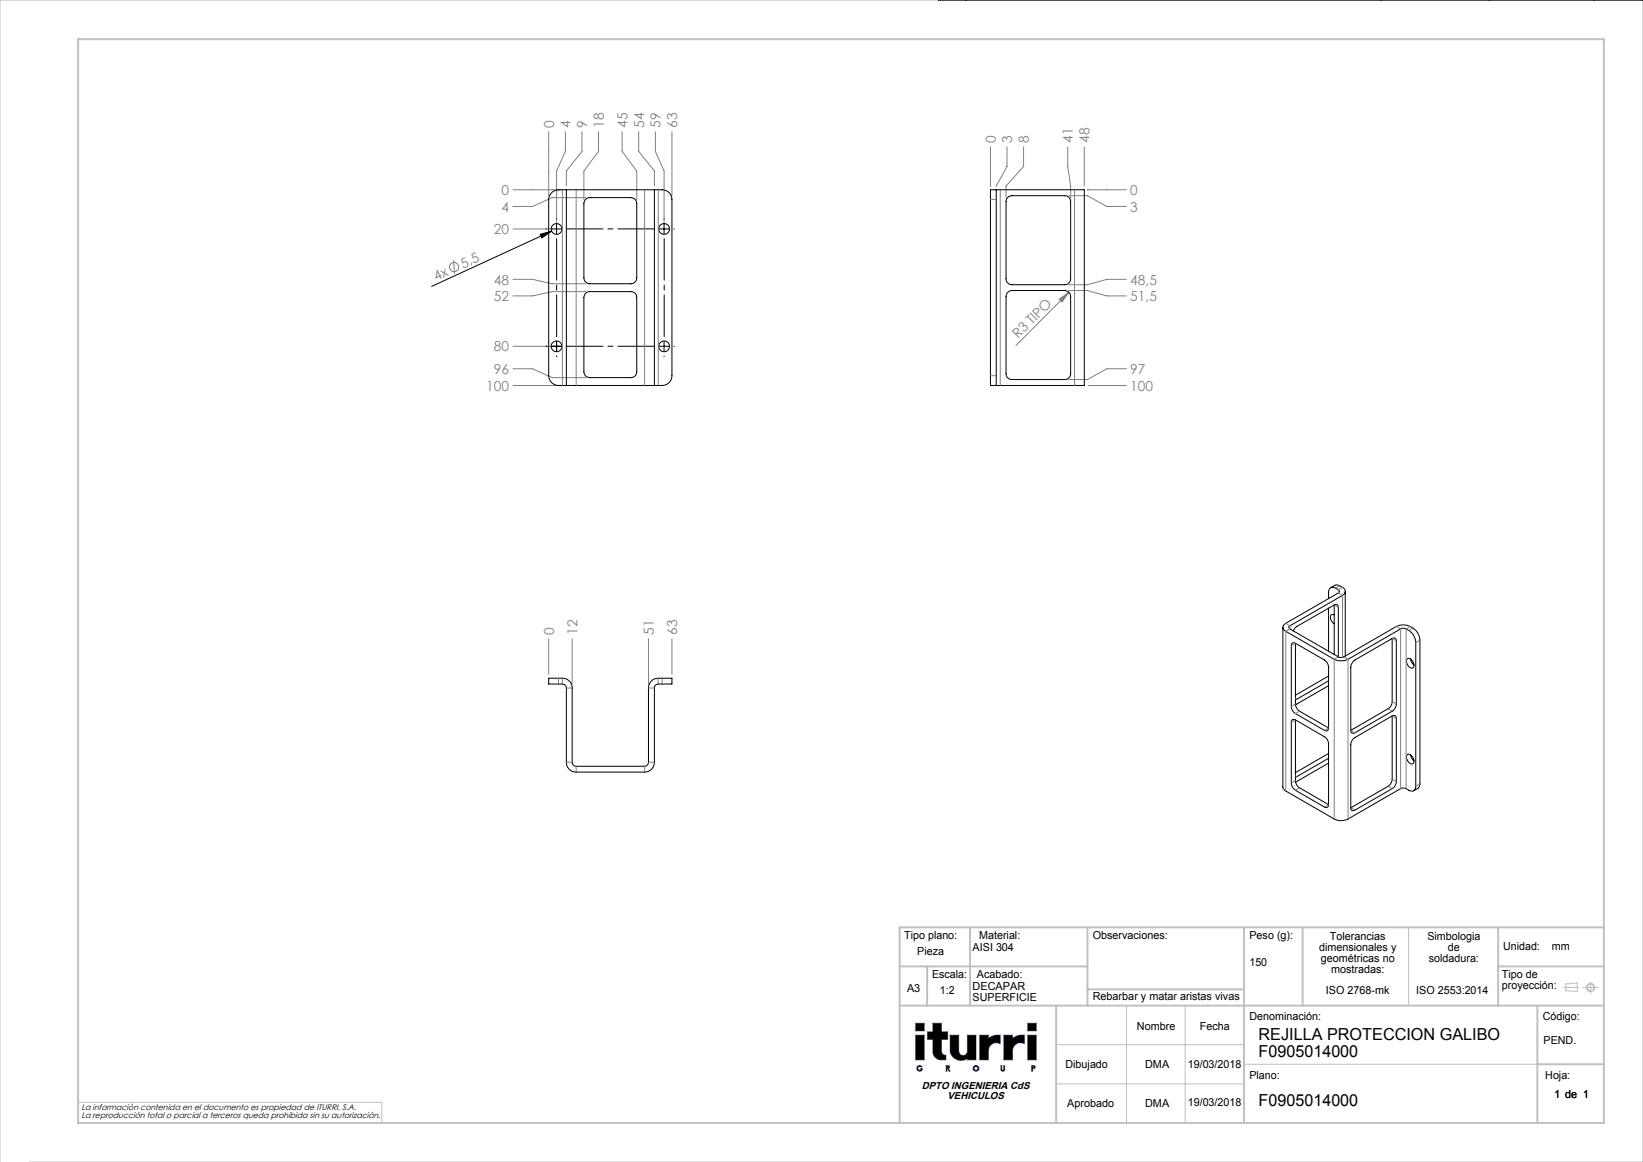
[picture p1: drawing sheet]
<svg xmlns="http://www.w3.org/2000/svg" width="420mm" height="297mm" viewBox="0 0 420 297" stroke-linecap="round" stroke-linejoin="round" font-family="sans-serif">
<g fill="none" stroke="#00f" stroke-width=".26">
<path d="M235.4 272.7a.5 .5 0 0 0-.7 .1 .5 .5 0 0 0 .1 .7 .5 .5 0 0 0 .7-.1M235.7 272.7a.73 .73 0 0 0-1.1-.2 .73 .73 0 0 0 .2 1.2 .73 .73 0 0 0 1-.6M238.5 268.7a2.17 2.17 0 0 0 2.2 2.2M240.7 268.7l.3 .8 .8 .2M242.4 272.3l.3 .4-.3 .3M242.4 272.6v.2M242.9 268.7a2.83 2.83 0 0 0 4.4 1.8M245.1 268.7a1.11 1.11 0 0 0 1.1 1.1 1.11 1.11 0 0 0 1.1-1.1M255.7 264.6l-1.6 .1-1.4 .7M255.7 266.8a2.02 2.02 0 0 0-3 1.6M255.9 273.3l.3 .5h.3l.3-.5M256.1 273.3l.2 .3 .3-.3"/>
<path d="M261.9 264.6l-1.6 .1-1.5 .7M261.9 266.8a2.02 2.02 0 0 0-3.1 1.6M264.3 272.3l.3 .3v.3l-.3 .2M264.3 272.6l.1 .1-.1 .2"/>
<circle cx="249.5" cy="273.1" r=".49"/>
<circle cx="249.5" cy="273.1" r=".73"/>
</g>
<g fill="none" stroke="#808080" stroke-width=".26">
<path d="M140.3 33.7v16.3M144.5 33.7v5l-2.2 5v13.8M148.8 33.7v5l-4 5v3.8M153 33.7v5l-3.7 5v7.3M159 33.7v5l3.8 5v7.3M163.3 33.7v5l4 5v3.8M167.5 33.7v5l2.3 5v13.8M171.8 33.7v16.3M253.2 37.5v10.1M257.4 37.5v5l-2.7 5.1M261.7 37.5v5l-4.5 5.1v2.9M272.9 37.5v5l.8 5.1v2.9"/>
<path d="M277.2 37.5v10M131.1 48.5h12.7M131.1 58.5h10.2M149.8 50.5h-8.7l-5 2.3h-5M254.7 47.5v.1M273.2 50h4.8l5 2.8h4.9M278 48.5h9.9M116 66.5l.2 3.6M131.1 71.4h5l5 1.1h8.7M149.8 74.5h-8.7l-5 1.1h-5M270.8 76.5l2.4-1.8-1.7 2.5zM273.2 74.3h4.8l5 1.3h4.9"/>
<path d="M273.2 74.7l-13.5 13.6M287.9 71.4h-4.9l-5 1.4h-4.8M131.1 88.5h10.2M131.1 94.3h5l5 2.2h8.7M131.1 98.5h12.7M278.2 98.5h9.7M287.9 94.3h-4.9l-5 2.7h-4.8M140.3 163.3v9.1M146.3 163.3v11.5M165.8 163.3v11.5M171.8 163.3v9.1M234.1 264.6h2.2v6.3h-2.2z"/>
<path d="M234.1 261.5h2.2v2h-2.2zM235.4 272.7h.3M235.8 273.1h-.4l.1 .3M238.5 268.7v-3h-1.4v-2h1.4v-2.2h2.2v2.2h1.6v2h-1.6v3.2M241.8 269.7v1.2h-1.1M242.4 272.3h-.5v1.5h.2v-.8l.5 .8h.3l-.5-.8M242.4 272.6h-.3v.2h.3M242.9 268.7v-4.1h2.2v4.1M247.3 268.7v-4.1h2.2v6.3h-2.2v-.4M252.7 265.4v-.8h-2.3v6.3h2.3v-2.5M255.7 264.6v2.2M255.9 273.3v-1h.2v1"/>
<path d="M256.6 273.3v-1h.2v1M258.8 265.4v-.8h-2.2v6.3h2.2v-2.5M261.9 264.6v2.2M262.7 264.6h2.2v6.3h-2.2zM262.7 261.5h2.2v2h-2.2zM264.3 272.3h-.6v1.5h.3v-.7h.3M264.3 272.6h-.3v.3h.3"/>
<circle cx="116.1" cy="68.3" r="1.18"/>
</g>
<g fill="none" stroke="#c0c0c0" stroke-width=".26">
<path d="M360.1 237v20M288 257v30M303 257v30M399.7 252.4h3.8M400.3 251.5l2.9-.2v2.1l-2.9-.2zM404.6 252.4h4M406.6 251v2.8M270 267h48M270 277h48M318 272h75M0 297v-297h420v297h-412.5M20 281.8h77.6v5.2"/>
<circle cx="406.6" cy="252.4" r=".86"/>
<circle cx="406.6" cy="252.4" r="1.07"/>
</g>
<g fill="none" stroke="#c0c0c0" stroke-width=".5">
<path d="M20 10h390v277h-390zM248 237v20M278 237v20M318 237v50M333 237v20M383 237v20M410 237h-180v50M230 257h180M230 247h48M237 247v10M270 257v30M278 252.9h40"/>
<path d="M383 247h27M393 257v30M393 272h17"/>
</g>
<path d="M234.1 261.5v2h2.2v-2zM234.1 264.6v6.3h2.2v-6.3zM238.5 261.5v2.2h-1.4v2h1.4v3.3l.5 1.1 1 .7 1.8 .1v-1.2l-.7-.1-.4-.5v-3.4h1.6v-2h-1.6v-2.2zM250.4 264.6v6.3h2.3l.1-3.2 .5-.7 .8-.4 1-.1 .6 .3v-2.2l-1.4 .1-1.6 .7v-.8zM256.6 264.6v6.3h2.2l.2-3.2 .5-.7 .8-.4 .7-.1 .9 .3v-2.2l-1.5 .1-1.6 .7v-.8zM262.7 261.5v2h2.2v-2zM262.7 264.6v6.3h2.2v-6.3zM234.6 272.6l-.2 .4 .1 .5 .4 .3 .6-.1 .3-.6h-.4l.1 .3-.5 .2-.3-.2-.1-.4 .3-.4 .8 .1-.5-.4zM241.9 272.3v1.5h.2v-.8l.5 .8h.3l-.5-.8 .3-.1v-.4zM242.1 272.6h.4v.2h-.4zM248.8 273.1a.74 .74 0 0 0 1.4 0 .74 .74 0 0 0-1.4 0zM249 273.1a.5 .5 0 0 1 1 0 .5 .5 0 0 1-1 0zM255.9 272.3v1.2l.1 .2 .5 .1 .3-.4v-1.1h-.2v1.1l-.2 .2-.3-.2v-1.1zM263.7 272.3v1.5h.3v-.7l.5-.1 .1-.4-.3-.3zM264 272.6h.3l.1 .2-.4 .1zM242.9 264.6v4.1l.2 .7 .6 .9 .8 .5 .9 .2h.8l1.1-.5v.4h2.2v-6.3h-2.2v4.2l-.3 .7-.6 .3-.9-.2-.4-.6v-4.4z" fill-rule="evenodd" fill="#000"/>
<g fill="none" stroke="#000" stroke-width=".26">
<path d="M239.9 -.1l180.1 .1M247 0h.1M353 0h.1M380.8 0h.1M407.5 0h.1M138.1 59.9l2.9-.8-2.5 1.7zM139.6 58.5h.2M141 58.5h2.5M141 59.1l-30.7 14.1M142.3 55.9v.1M142.3 57.3v2.5M168.5 58.5h2.5"/>
<path d="M169.8 55.9v.1M169.8 57.3v2.5M172.3 58.5h.1M139.6 88.5h.2M141 88.5h2.5M142.3 85.9v.1M142.3 87.3v2.5M142.3 91v.2M144.8 88.5h.1M168.5 88.5h2.5M169.8 87.3v2.5M169.8 91v.2"/>
<path d="M172.3 88.5h.1"/>
</g>
<path d="M144.8 58.5h22.5M144.8 88.5h22.5" fill="none" stroke="#000" stroke-width=".26" stroke-dasharray="15.2 1.3 1.3 1.3" stroke-dashoffset="5.9"/>
<path d="M142.3 86v-25M169.8 86v-25" fill="none" stroke="#000" stroke-width=".26" stroke-dasharray="15.2 1.3 1.3 1.3" stroke-dashoffset="4.6"/>
<path d="M270.8 76.5l2.4-1.8-1.7 2.5z" fill="#808080"/>
<path d="M138.1 59.9l2.9-.8-2.5 1.7z" fill="#000"/>
<g fill="none" stroke="#000" stroke-width=".26">
<path d="M144.8 48.5h22.5M144.8 48.5h-.5a3.2 3.2 0 0 0-4 2.1v45.4a2.94 2.94 0 0 0 3.8 2.5h.7M144.8 48.5v50M149.7 51l1.1-.5h10.5a1.51 1.51 0 0 1 1.5 1.5v19a1.51 1.51 0 0 1-1.5 1.5h-10.5a1.57 1.57 0 0 1-1.5-1.5v-19zM167.3 48.5h.4a3.2 3.2 0 0 1 4 2.1l.1 45.4a2.72 2.72 0 0 1-3.5 2.5h-1M167.3 48.5v50M254.7 48.5v50M254.7 48.5h-1.5v50h1.5M254.7 48.5h22.5v50h-22.5M257.6 50.4l1.1-.4h13.5a1.51 1.51 0 0 1 1.5 1.5v19.8a1.57 1.57 0 0 1-1.5 1.5h-13.5a1.57 1.57 0 0 1-1.5-1.5v-19.8l.1-.6zM149.7 75l.8-.5h10.8a1.45 1.45 0 0 1 1.5 1.5v19a1.45 1.45 0 0 1-1.5 1.5h-10.5a1.51 1.51 0 0 1-1.5-1.5v-19zM257.4 74.9l.7-.5 .6-.1h13.5a1.57 1.57 0 0 1 1.5 1.5v19.7a1.51 1.51 0 0 1-1.5 1.5h-13.5a1.51 1.51 0 0 1-1.5-1.5v-19.7z"/>
<path d="M144.8 98.5h22.5M339.6 153v-1.6a1.09 1.09 0 0 1 .5-1.2 1.09 1.09 0 0 1 1.3 .2l.7 .3a.43 .43 0 0 1 .3 .4 .43 .43 0 0 1-.3 .4l-13.4 7.8a1.07 1.07 0 0 0-.8 1 1.07 1.07 0 0 0 .8 1.1l12.4 7.1a4.1 4.1 0 0 0 3.5 0l13.8-7.9a3.7 3.7 0 0 1 3.5 3.6v36.8a1.09 1.09 0 0 1-.5 1.1 1.09 1.09 0 0 1-1.2-.1l-1.1-.6-.9 .1-13.6 7.8a3.8 3.8 0 0 1-3.5 0l-12.4-7.1-.5-.4-.3-.5v-41M339.6 155.4v11.1M340.1 150.2l1.1-.6a2.32 2.32 0 0 1 2.6 1.2v.7l-.6 .7-13.5 7.7a.43 .43 0 0 0-.2 .5 .43 .43 0 0 0 .2 .4l12.4 7.1M341.1 154.6a.65 .65 0 0 1 .7-.1 .65 .65 0 0 1 .3 .7v12.7M341.1 154.6l-9.6 5.5-.9 1.2M341.1 157.2a.69 .69 0 0 0-.9 0 .69 .69 0 0 0-.1 .9l.4 .8 .6 .5M341.1 154.6v12.7M343.9 151.2v16.5M140.3 173.4h1.2a5.6 5.6 0 0 1 3.9 .6l.5 .6 .4 1.3v18.9a1.09 1.09 0 0 0 1 1.1h17.5a1.02 1.02 0 0 0 1-1.1v-18.9a2.72 2.72 0 0 1 3.5-2.5h2.5v1.4h-3.5a1.02 1.02 0 0 0-1 1.1v18.9a2.51 2.51 0 0 1-2.5 2.5h-17.5a2.45 2.45 0 0 1-2.5-2.5v-18.9a1.09 1.09 0 0 0-1-1.1h-3.5zM331.2 164.4a.65 .65 0 0 0-.8 0 .65 .65 0 0 0-.3 .6v15.5a2.33 2.33 0 0 0 1.1 1.9l7.4 4.3a.64 .64 0 0 0 .7 .1 .64 .64 0 0 0 .3-.7M331.2 164.4l7.4 4.3a2.23 2.23 0 0 1 1 1.8v15.6"/>
<path d="M331.2 164.4v15.5a2.49 2.49 0 0 0 1 1.9l7.4 4.3M339.6 175.3l-8.4 4.9M339.6 174l-8.4 4.9M339.6 172.8l-8.4 4.9M342.1 167.9l.5 .2 .9-.2 13.4-7.8a4.3 4.3 0 0 1 6.1 3.5v36.7l-.1 .7-.4 .4-1.1 .7M355.9 163.2a.64 .64 0 0 1 .7-.1 .64 .64 0 0 1 .3 .7v16.1a2.23 2.23 0 0 1-1 1.9l-9.5 5.5a.65 .65 0 0 1-.8 .1 .65 .65 0 0 1-.3-.7M355.9 163.2l-9.5 5.5a2.49 2.49 0 0 0-1.1 1.8v16.2M355.9 163.2v16.1a2.11 2.11 0 0 1-1.1 1.8l-9.5 5.6M359.7 168.4a1.43 1.43 0 0 1 1.8 1.6 .67 .67 0 0 1-.4 .8 .67 .67 0 0 1-.9-.3 1.75 1.75 0 0 1-.5-2.1zM360.6 168.4l.3 1 .6 .6M331.2 184a.65 .65 0 0 0-.8-.1 .65 .65 0 0 0-.3 .7v15.5a2.48 2.48 0 0 0 1.1 1.9l7.4 4.3a.64 .64 0 0 0 .7 .1 .64 .64 0 0 0 .3-.7M331.2 184l7.4 4.3a2.11 2.11 0 0 1 1 1.8v15.6"/>
<path d="M331.2 184v15.5a2.33 2.33 0 0 0 1 1.9l7.4 4.3M339.6 193.8l-8.4 4.8M339.6 195l-8.4 4.9M339.6 192.6l-8.4 4.9M355.9 183a.64 .64 0 0 1 .7-.1 .64 .64 0 0 1 .3 .7v16.1a2.11 2.11 0 0 1-1 1.9l-9.5 5.5a.65 .65 0 0 1-.8 0 .65 .65 0 0 1-.3-.6M355.9 183l-9.5 5.5a2.33 2.33 0 0 0-1.1 1.9v16.1M355.9 183v16.1a2.23 2.23 0 0 1-1.1 1.9l-9.5 5.5M359.7 192.9a1.43 1.43 0 0 1 1.8 1.5 .72 .72 0 0 1-.6 .9 .72 .72 0 0 1-.9-.5 1.57 1.57 0 0 1-.3-1.9zM360.6 193l.3 .9 .6 .6"/>
<circle cx="142.3" cy="58.5" r="1.37"/>
<circle cx="169.8" cy="58.5" r="1.37"/>
<circle cx="142.3" cy="88.5" r="1.38"/>
<circle cx="169.8" cy="88.5" r="1.38"/>
</g>
<g fill="none" stroke="#808080" stroke-width=".26">
<path d="M143.8 48.5v50M147.3 48.5v50M164.8 48.5v50M168.3 48.5v50M253.2 51h1.5M255.7 48.5v50M274.7 48.5v50M253.2 96h1.5M328.7 159.3l1 .6v.9l-1 .6v40.8M341.1 154.6l1 .6M342.5 149.7l-1.1 .7M343.2 150.1l-1.1 .6v.8l1.1 .7v15.8"/>
<path d="M142.8 173.4v1.4M143.8 173.4v1.4M144.8 175.9h1.5M165.8 175.9h1.5M168.3 173.4v1.4M169.3 173.4v1.4M331.2 164.4l-1.1 .6M331.2 179.9l-1.1 .6M331.2 178.5l.3 .2M342.1 167.9l-1 .6v40.8M343.5 167.9l1.1 .6v40.8M355.9 163.2l1 .6"/>
<path d="M355.9 179.3l1 .6M356.9 160.1l1.1 .7v40.8M360.5 160.1l-1.1 .7v40.8M361.2 160.5l-1 .6M363 163.6l-1.1 .6M144.8 194.8h1.5M147.3 195.9v1.4M164.8 195.9v1.4M165.8 194.8h1.5M331.2 184l-1.1 .6M331.2 199.5l-1.1 .6M331.2 198.3l.3 .2"/>
<path d="M332.2 181.8l-1 .6M339.6 186.1l-1 .6M345.3 186.7l1.1 .6M354.8 181.1l1.1 .7M355.9 183l1 .6M355.9 199.1l1 .6M332.2 201.4l-1 .6M339.6 205.7l-1 .6M345.3 206.5l1.1 .6M354.8 201l1.1 .6M363 200.3l-1.1 .7"/>
</g>
<g font-size="4.2">
<text x="321.7" y="265.9">REJILLA PROTECCION GALIBO</text>
<text x="321.7" y="270.2">F0905014000</text>
<text x="321.7" y="282.8">F0905014000</text>
</g>
<g font-size="3.5" fill="#808080">
<text x="141.6" y="32.7" transform="rotate(-90 141.6 32.7)">0</text>
<text x="145.9" y="32.7" transform="rotate(-90 145.9 32.7)">4</text>
<text x="150.1" y="32.7" transform="rotate(-90 150.1 32.7)">9</text>
<text x="154.4" y="32.7" transform="rotate(-90 154.4 32.7)">18</text>
<text x="160.4" y="32.7" transform="rotate(-90 160.4 32.7)">45</text>
<text x="164.6" y="32.7" transform="rotate(-90 164.6 32.7)">54</text>
<text x="168.9" y="32.7" transform="rotate(-90 168.9 32.7)">59</text>
<text x="173.1" y="32.7" transform="rotate(-90 173.1 32.7)">63</text>
<text x="254.5" y="36.5" transform="rotate(-90 254.5 36.5)">0</text>
<text x="258.8" y="36.5" transform="rotate(-90 258.8 36.5)">3</text>
<text x="263" y="36.5" transform="rotate(-90 263 36.5)">8</text>
<text x="274.3" y="36.5" transform="rotate(-90 274.3 36.5)">41</text>
<text x="278.5" y="36.5" transform="rotate(-90 278.5 36.5)">48</text>
<text x="128.2" y="49.8">0</text>
<text x="288.9" y="49.8">0</text>
<text x="126.3" y="59.8">20</text>
<text x="128.2" y="54.1">4</text>
<text x="288.9" y="54.1">3</text>
<text x="111.5" y="71.8" transform="rotate(-25 111.5 71.8)">4x</text>
<text x="118.4" y="68.7" transform="rotate(-25 118.4 68.7)">5,5</text>
<text x="126.3" y="72.7">48</text>
<text x="126.3" y="77">52</text>
<text x="288.9" y="72.7">48,5</text>
<text x="288.9" y="77">51,5</text>
<text x="126.3" y="89.8">80</text>
<text x="260.3" y="86.6" transform="rotate(-45 260.3 86.6)">R3 TIPO</text>
<text x="126.3" y="95.6">96</text>
<text x="288.9" y="95.6">97</text>
<text x="124.3" y="99.8">100</text>
<text x="288.9" y="99.8">100</text>
<text x="141.6" y="162.3" transform="rotate(-90 141.6 162.3)">0</text>
<text x="147.6" y="162.3" transform="rotate(-90 147.6 162.3)">12</text>
<text x="167.1" y="162.3" transform="rotate(-90 167.1 162.3)">51</text>
<text x="173.1" y="162.3" transform="rotate(-90 173.1 162.3)">63</text>
</g>
<g font-size="2.8">
<text x="231.1" y="239.9">Tipo plano:</text>
<text x="250.3" y="239.9">Material:</text>
<text x="279.3" y="239.9">Observaciones:</text>
<text x="319.4" y="239.9">Peso (g):</text>
<text x="234.5" y="244.1">Pieza</text>
<text x="248.6" y="243">AISI 304</text>
<text x="337.2" y="243.1">dimensionales y</text>
<text x="337.6" y="246">geométricas no</text>
<text x="339.9" y="240.3">Tolerancias</text>
<text x="364.9" y="240.2">Simbologia</text>
<text x="365.3" y="245.9">soldadura:</text>
<text x="370.1" y="243">de</text>
<text x="384.2" y="242.7">Unidad:</text>
<text x="396.7" y="242.7">mm</text>
<text x="238.3" y="250">Escala:</text>
<text x="249.7" y="250">Acabado:</text>
<text x="319.4" y="246.9">150</text>
<text x="340.2" y="248.8">mostradas:</text>
<text x="383.9" y="250">Tipo de</text>
<text x="231.9" y="253.4">A3</text>
<text x="240.3" y="254">1:2</text>
<text x="248.6" y="252.9">DECAPAR</text>
<text x="248.6" y="255.7">SUPERFICIE</text>
<text x="279.3" y="255.7">Rebarbar y matar aristas vivas</text>
<text x="338.9" y="254">ISO 2768-mk</text>
<text x="362" y="254">ISO 2553:2014</text>
<text x="383.9" y="252.8">proyección:</text>
<text x="290.6" y="263.3">Nombre</text>
<text x="306.7" y="263.3">Fecha</text>
<text x="319.4" y="260.6">Denominación:</text>
<text x="394.4" y="260.6">Código:</text>
<text x="394.6" y="266.9">PEND.</text>
<text x="272.4" y="273">Dibujado</text>
<text x="292.7" y="273">DMA</text>
<text x="303.6" y="273">19/03/2018</text>
<text x="319.4" y="275.8">Plano:</text>
<text x="395" y="275.8">Hoja:</text>
<text x="397.4" y="280.6">1 de 1</text>
<text x="272.8" y="282.8">Aprobado</text>
<text x="292.7" y="282.8">DMA</text>
<text x="303.6" y="282.8">19/03/2018</text>
</g>
<g font-size="2.6">
<text x="235.6" y="278.3">DPTO INGENIERIA CdS</text>
<text x="242.2" y="280.8">VEHICULOS</text>
</g>
<g font-size="2.1">
<text x="20.8" y="283.7">La información contenida en el documento es propiedad de ITURRI, S.A.</text>
<text x="20.8" y="285.7">La reproducción total o parcial a terceros queda prohibida sin su autorización.</text>
</g>
</svg>
